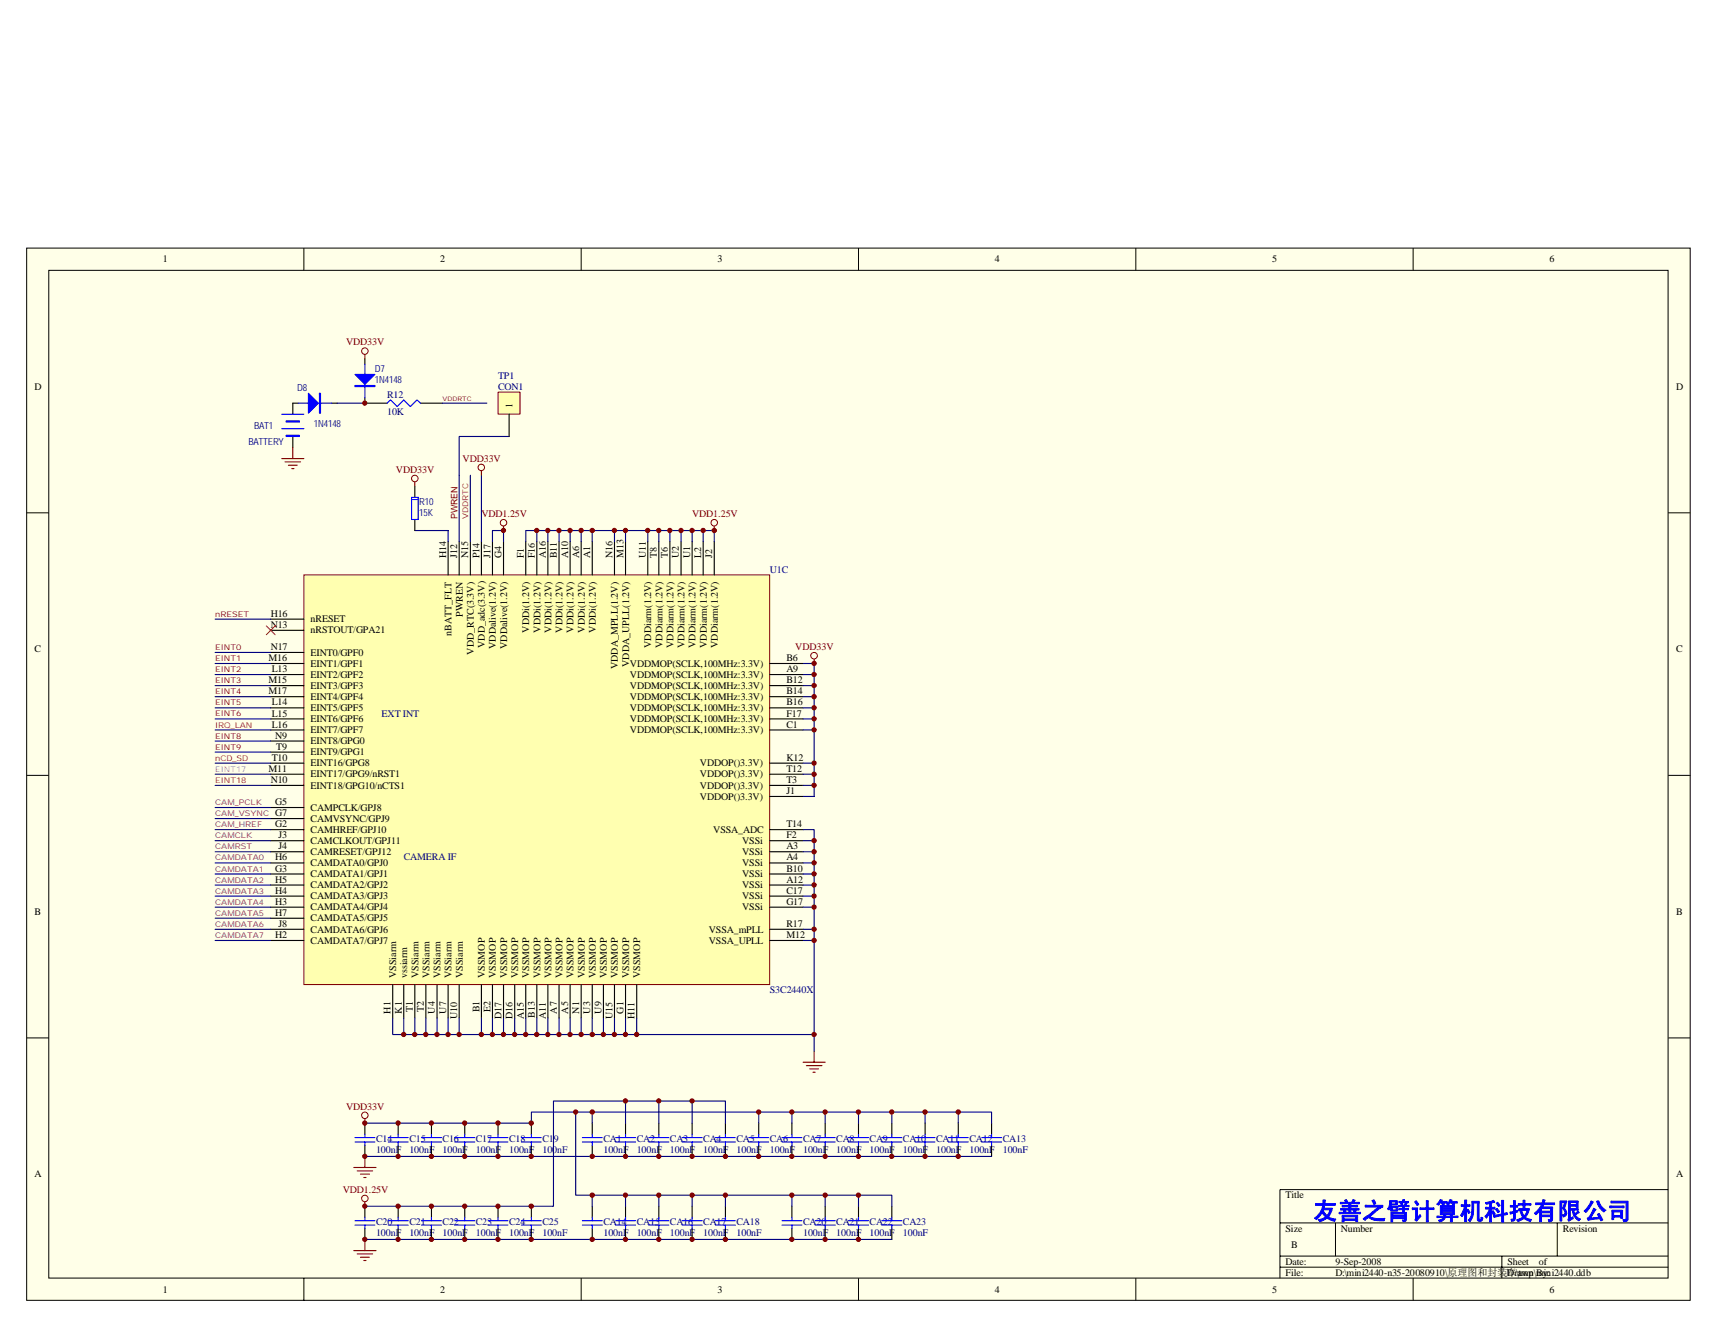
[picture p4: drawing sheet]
<svg xmlns="http://www.w3.org/2000/svg" width="279mm" height="216mm" viewBox="0 0 279 216" stroke-linecap="round" stroke-linejoin="round" font-family="sans-serif">
<path d="M4.3 40.4h270.7v171.2h-270.7z" fill="#ffffe8"/>
<g fill="none" stroke="#000" stroke-width=".16">
<path d="M4.3 40.4h270.7v171.2h-270.7zM7.9 44h263.5v163.9h-263.5zM49.4 40.4v3.6M94.6 40.4v3.6M139.7 40.4v3.6M184.8 40.4v3.6M230 40.4v3.6M4.3 83.4h3.6M271.5 83.4h3.6M4.3 126.2h3.6M271.5 126.2h3.6M4.3 168.9h3.6"/>
<path d="M271.5 168.9h3.6M208.3 199h63.2M217.3 199v5.4M253.4 199v5.4M271.5 193.5h-63.2v14.5M49.4 208v3.6M94.6 208v3.6M139.7 208v3.6M184.8 208v3.6M208.3 204.4h63.2M208.3 206.2h63.2M230 208v3.6"/>
<path d="M244.4 204.4v3.6"/>
</g>
<path d="M49.5 93.6h75.7v66.6h-75.7z" fill="#ffffb0"/>
<g fill="none" stroke="#800000" stroke-width=".16">
<path d="M49.4 93.5h75.8v66.7h-75.8z"/>
<circle cx="59.4" cy="57.1" r=".53"/>
<circle cx="67.5" cy="77.8" r=".53"/>
<circle cx="78.3" cy="76" r=".53"/>
<circle cx="81.9" cy="85" r=".53"/>
<circle cx="116.2" cy="85" r=".53"/>
<circle cx="132.5" cy="106.7" r=".54"/>
<circle cx="59.4" cy="195" r=".53"/>
<circle cx="59.4" cy="181.5" r=".53"/>
</g>
<g fill="none" stroke="#000" stroke-width=".18">
<path d="M59.4 58.4v.9M47.6 71v1.8M48.6 65.6h-1v1.8M54 65.6h.9M59.4 64.7v.9h3.6M67.5 79.1v1.8M68.4 65.6h3.6M67.5 84.5v1.8M72.9 88.1v5.4M74.7 88.1v5.4M76.5 88.1v5.4M78.3 88.1v5.4"/>
<path d="M80.1 88.1v5.4M81.9 88.1v5.4M85.6 88.1v5.4M87.4 88.1v5.4M89.2 88.1v5.4M91 88.1v5.4M92.8 88.1v5.4M94.6 88.1v5.4M96.4 88.1v5.4M100 88.1v5.4M101.8 88.1v5.4M105.4 88.1v5.4"/>
<path d="M107.2 88.1v5.4M109 88.1v5.4M110.8 88.1v5.4M112.6 88.1v5.4M114.4 88.1v5.4M116.2 88.1v5.4M44 100.7h5.4M44 102.6h5.4M44 106.2h5.4M44 107.9h5.4M44 109.7h5.4M44 111.5h5.4"/>
<path d="M44 113.3h5.4M44 115.2h5.4M44 117h5.4M44 118.8h5.4M125.3 107.9h5.4M125.3 109.7h5.4M125.3 111.5h5.4M125.3 113.3h5.4M125.3 115.2h5.4M125.3 117h5.4M125.3 118.8h5.4M44 120.6h5.4"/>
<path d="M44 122.4h5.4M44 124.2h5.4M44 126h5.4M44 127.8h5.4M44 131.4h5.4M44 133.2h5.4M44 135h5.4M44 136.8h5.4M44 138.6h5.4M125.3 124.2h5.4M125.3 126h5.4M125.3 127.8h5.4"/>
<path d="M125.3 135h5.4M125.3 136.8h5.4M125.3 138.6h5.4M125.3 129.6h5.4M44 140.4h5.4M44 142.2h5.4M44 144h5.4M44 145.8h5.4M44 147.6h5.4M44 149.4h5.4M44 151.2h5.4M44 153h5.4"/>
<path d="M125.3 140.4h5.4M125.3 142.2h5.4M125.3 144h5.4M125.3 145.8h5.4M125.3 147.6h5.4M125.3 151.2h5.4M125.3 153h5.4M63.9 160.2v5.4M65.7 160.2v5.4M67.5 160.2v5.4M69.3 160.2v5.4M71.1 160.2v5.4"/>
<path d="M72.9 160.2v5.4M74.7 160.2v5.4M78.3 160.2v5.4M80.1 160.2v5.4M81.9 160.2v5.4M83.8 160.2v5.4M85.6 160.2v5.4M87.4 160.2v5.4M89.2 160.2v5.4M91 160.2v5.4M92.8 160.2v5.4M94.6 160.2v5.4"/>
<path d="M96.4 160.2v5.4M98.2 160.2v5.4M100 160.2v5.4M101.8 160.2v5.4M103.6 160.2v5.4M59.4 182.7v1.9M59.4 186.4v1.8M59.4 196.3v1.8M59.4 199.9v1.8M64.8 182.7v1.9M64.8 186.4v1.8M64.8 196.3v1.8"/>
<path d="M64.8 199.9v1.8M70.2 182.7v1.9M70.2 186.4v1.8M70.2 196.3v1.8M70.2 199.9v1.8M75.6 182.7v1.9M75.6 186.4v1.8M75.6 196.3v1.8M75.6 199.9v1.8M81 182.7v1.9M81 186.4v1.8M81 196.3v1.8"/>
<path d="M81 199.9v1.8M86.5 182.7v1.9M86.5 186.4v1.8M86.5 196.3v1.8M86.5 199.9v1.8"/>
</g>
<g fill="none" stroke="#000080" stroke-width=".18">
<path d="M54.9 65.6h4.5M72 65.6h7.2M76.5 77.3v10.8M78.3 77.3v10.8M82.8 71h-8.1v17.1M67.5 86.3h5.4v1.8M80.1 88.1v-1.8h1.8v1.8M85.6 88.1v-1.8h30.6v1.8M87.4 86.3v1.8M89.2 86.3v1.8M91 86.3v1.8M92.8 86.3v1.8"/>
<path d="M94.6 86.3v1.8M96.4 86.3v1.8M100 86.3v1.8M101.8 86.3v1.8M105.4 86.3v1.8M107.2 86.3v1.8M109 86.3v1.8M110.8 86.3v1.8M112.6 86.3v1.8M114.4 86.3v1.8M35 118.8h9M35 113.3h9"/>
<path d="M35 111.5h9M35 109.7h9M35 107.9h9M35 106.2h9M35 100.7h9M35 115.2h9M35 117h9M130.7 118.8h1.8M130.7 113.3h1.8M130.7 111.5h1.8M130.7 109.7h1.8M130.7 107.9h1.8v21.7h-1.8"/>
<path d="M130.7 115.2h1.8M130.7 117h1.8M35 138.6h9M35 136.8h9M35 135h9M35 133.2h9M35 131.4h9M35 127.8h9M35 122.4h9M35 120.6h9M35 124.2h9M35 126h9"/>
<path d="M130.7 135h1.8v1.8M130.7 138.6h1.8M130.7 136.8h1.8M130.7 127.8h1.8M130.7 124.2h1.8M130.7 126h1.8M132.5 136.8v34.2M35 142.2h9M35 140.4h9M35 144h9M35 145.8h9M35 147.6h9"/>
<path d="M35 149.4h9M35 151.2h9M35 153h9M130.7 142.2h1.8M130.7 140.4h1.8M130.7 144h1.8M130.7 145.8h1.8M130.7 147.6h1.8M130.7 151.2h1.8M130.7 153h1.8M63.9 165.6v2.7h68.6M65.7 165.6v2.7"/>
<path d="M67.5 165.6v2.7M69.3 165.6v2.7M71.1 165.6v2.7M72.9 165.6v2.7M74.7 165.6v2.7M78.3 165.6v2.7M80.1 165.6v2.7M81.9 165.6v2.7M83.8 165.6v2.7M85.6 165.6v2.7M87.4 165.6v2.7M89.2 165.6v2.7"/>
<path d="M91 165.6v2.7M92.8 165.6v2.7M94.6 165.6v2.7M96.4 165.6v2.7M98.2 165.6v2.7M100 165.6v2.7M101.8 165.6v2.7M103.6 165.6v2.7M59.4 182.7h27.1M59.4 188.2h27.1M59.4 196.3h27.1M59.4 201.7h27.1"/>
</g>
<g fill="none" stroke="#800000" stroke-width=".18">
<path d="M59.4 57.7v.7M45.8 74.6h3.6M46.4 75.1h2.5M46.9 75.7h1.5M47.5 76.2h.3M47.6 72.8v1.8M67.5 78.4v.7M78.3 76.6v.7M81.9 85.6v.7M116.2 85.6v.7M132.5 107.2v.7M130.7 172.8h3.6"/>
<path d="M131.2 173.4h2.6M131.8 173.9h1.4M132.3 174.5h.4M132.5 171v1.8M57.6 189.9h3.6M58.1 190.5h2.5M58.7 191h1.4M59.2 191.6h.4M59.4 182v.7M59.4 188.2v1.7M59.4 195.5v.8M57.6 203.5h3.6"/>
<path d="M58.1 204h2.5M58.7 204.6h1.4M59.2 205.1h.4M59.4 201.7v1.8"/>
</g>
<g fill="#800000" stroke="#800000" stroke-width=".16">
<circle cx="114.4" cy="86.3" r=".35"/>
<circle cx="112.6" cy="86.3" r=".35"/>
<circle cx="110.8" cy="86.3" r=".35"/>
<circle cx="109" cy="86.3" r=".35"/>
<circle cx="107.2" cy="86.3" r=".35"/>
<circle cx="105.4" cy="86.3" r=".35"/>
<circle cx="96.4" cy="86.3" r=".36"/>
<circle cx="94.6" cy="86.3" r=".35"/>
<circle cx="92.8" cy="86.3" r=".35"/>
<circle cx="91" cy="86.3" r=".35"/>
<circle cx="89.1" cy="86.3" r=".35"/>
<circle cx="87.3" cy="86.3" r=".35"/>
<circle cx="132.5" cy="117" r=".35"/>
<circle cx="132.5" cy="115.2" r=".35"/>
<circle cx="132.5" cy="113.3" r=".36"/>
<circle cx="132.5" cy="111.5" r=".35"/>
<circle cx="132.5" cy="109.7" r=".35"/>
<circle cx="132.5" cy="107.9" r=".35"/>
<circle cx="132.5" cy="127.8" r=".35"/>
<circle cx="132.5" cy="126" r=".36"/>
<circle cx="65.7" cy="168.3" r=".35"/>
<circle cx="67.5" cy="168.3" r=".35"/>
<circle cx="69.3" cy="168.3" r=".35"/>
<circle cx="71.1" cy="168.3" r=".35"/>
<circle cx="72.9" cy="168.3" r=".35"/>
<circle cx="74.7" cy="168.3" r=".35"/>
<circle cx="78.3" cy="168.3" r=".35"/>
<circle cx="80.1" cy="168.3" r=".35"/>
<circle cx="81.9" cy="168.3" r=".35"/>
<circle cx="83.7" cy="168.3" r=".35"/>
<circle cx="85.5" cy="168.3" r=".35"/>
<circle cx="87.3" cy="168.3" r=".35"/>
<circle cx="89.1" cy="168.3" r=".35"/>
<circle cx="91" cy="168.3" r=".35"/>
<circle cx="92.8" cy="168.3" r=".35"/>
<circle cx="94.6" cy="168.3" r=".35"/>
<circle cx="96.4" cy="168.3" r=".36"/>
<circle cx="98.2" cy="168.3" r=".35"/>
<circle cx="100" cy="168.3" r=".35"/>
<circle cx="101.8" cy="168.3" r=".35"/>
<circle cx="103.6" cy="168.3" r=".35"/>
<circle cx="132.5" cy="153" r=".35"/>
<circle cx="132.5" cy="151.2" r=".35"/>
<circle cx="132.5" cy="145.8" r=".35"/>
<circle cx="132.5" cy="144" r=".35"/>
<circle cx="132.5" cy="142.2" r=".35"/>
<circle cx="132.5" cy="140.4" r=".35"/>
<circle cx="132.5" cy="138.6" r=".36"/>
<circle cx="132.5" cy="147.6" r=".35"/>
<circle cx="132.5" cy="168.3" r=".35"/>
<circle cx="132.5" cy="124.2" r=".35"/>
<circle cx="132.5" cy="118.8" r=".35"/>
<circle cx="132.5" cy="136.8" r=".35"/>
<circle cx="100" cy="86.3" r=".35"/>
<circle cx="101.8" cy="86.3" r=".35"/>
<circle cx="116.2" cy="86.3" r=".36"/>
<circle cx="81.9" cy="86.3" r=".35"/>
<circle cx="64.8" cy="182.7" r=".35"/>
<circle cx="70.2" cy="182.7" r=".35"/>
<circle cx="75.6" cy="182.7" r=".35"/>
<circle cx="64.8" cy="188.1" r=".35"/>
<circle cx="70.2" cy="188.1" r=".35"/>
<circle cx="75.6" cy="188.1" r=".35"/>
<circle cx="59.4" cy="188.1" r=".35"/>
<circle cx="59.4" cy="182.7" r=".35"/>
<circle cx="59.4" cy="196.2" r=".35"/>
<circle cx="59.4" cy="201.6" r=".35"/>
<circle cx="64.8" cy="196.2" r=".35"/>
<circle cx="64.8" cy="201.6" r=".35"/>
<circle cx="70.2" cy="196.2" r=".35"/>
<circle cx="70.2" cy="201.6" r=".35"/>
<circle cx="75.6" cy="196.2" r=".35"/>
<circle cx="75.6" cy="201.6" r=".35"/>
<circle cx="81" cy="196.2" r=".35"/>
<circle cx="81" cy="201.6" r=".35"/>
<circle cx="59.4" cy="65.6" r=".35"/>
<circle cx="81" cy="182.7" r=".35"/>
<circle cx="81" cy="188.1" r=".35"/>
</g>
<g fill="none" stroke="#00f" stroke-width=".18">
<path d="M59.4 59.3v5.4M45.8 69.7h3.6M45.8 67.4h3.6M48.6 65.6h5.4M63 65.6l.5-.5 1.1 1 1.1-1 1.1 1 1.1-1 .5 .5M67 80.9h1.1v3.6h-1.1zM57.8 185.8h3.2M57.8 185.1h3.2M57.8 199.3h3.2M57.8 198.6h3.2M59.4 184.6v.5M59.4 185.8v.6"/>
<path d="M59.4 198.1v.5M59.4 199.3v.6M63.2 185.8h3.2M63.2 185.1h3.2M63.2 199.3h3.2M63.2 198.6h3.2M64.8 184.6v.5M64.8 185.8v.6M64.8 198.1v.5M64.8 199.3v.6M68.6 185.8h3.2M68.6 185.1h3.2"/>
<path d="M68.6 199.3h3.2M68.6 198.6h3.2M70.2 184.6v.5M70.2 185.8v.6M70.2 198.1v.5M70.2 199.3v.6M74 185.8h3.3M74 185.1h3.3M74 199.3h3.3M74 198.6h3.3M75.6 184.6v.5M75.6 185.8v.6"/>
<path d="M75.6 198.1v.5M75.6 199.3v.6M79.4 185.8h3.3M79.4 185.1h3.3M79.4 199.3h3.3M79.4 198.6h3.3M81 184.6v.5M81 185.8v.6M81 198.1v.5M81 199.3v.6M84.8 185.8h3.3M84.8 185.1h3.3"/>
<path d="M84.8 199.3h3.3M84.8 198.6h3.3M86.5 184.6v.5M86.5 185.8v.6M86.5 198.1v.5M86.5 199.3v.6"/>
</g>
<path d="M68.1 81.3h-1.1" fill="none" stroke="#00f" stroke-width=".16" stroke-dasharray="1 1 1 1 1 1 1 1"/>
<g fill="#00f" stroke="#00f" stroke-width=".18">
<path d="M50.2 64l1.6 1.6-1.6 1.6z"/>
<path d="M57.8 60.9h3.2l-1.6 1.6z"/>
<path d="M52 64h.2v3.2h-.2z" fill-rule="evenodd"/>
<path d="M46.6 68.5h2.1v.2h-2.1z" fill-rule="evenodd"/>
<path d="M46.6 70.8h2.1v.2h-2.1z" fill-rule="evenodd"/>
<path d="M57.8 62.7h3.2v.2h-3.2z" fill-rule="evenodd"/>
</g>
<path d="M81.1 63.8h3.5v3.6h-3.5z" fill="#ffffb0"/>
<path d="M81 63.8h3.6v3.6h-3.6z" fill="none" stroke="#800000" stroke-width=".16"/>
<g fill="none" stroke="#000" stroke-width=".18">
<path d="M82.8 67.4v3.6M96.4 182.7v1.9M96.4 186.4v1.8M96.4 196.3v1.8M96.4 199.9v1.8M101.8 182.7v1.9M101.8 186.4v1.8M101.8 196.3v1.8M101.8 199.9v1.8M107.2 182.7v1.9M107.2 186.4v1.8M107.2 196.3v1.8"/>
<path d="M107.2 199.9v1.8M112.6 182.7v1.9M112.6 186.4v1.8M112.6 196.3v1.8M112.6 199.9v1.8M118 182.7v1.9M118 186.4v1.8M118 196.3v1.8M118 199.9v1.8M123.5 182.7v1.9M123.5 186.4v1.8M128.9 182.7v1.9"/>
<path d="M128.9 186.4v1.8M128.9 196.3v1.8M128.9 199.9v1.8M134.3 182.7v1.9M134.3 186.4v1.8M134.3 196.3v1.8M134.3 199.9v1.8M139.7 182.7v1.9M139.7 186.4v1.8M139.7 196.3v1.8M139.7 199.9v1.8M145.1 182.7v1.9"/>
<path d="M145.1 186.4v1.8M145.1 196.3v1.8M145.1 199.9v1.8M150.5 182.7v1.9M150.5 186.4v1.8M155.9 182.7v1.9M155.9 186.4v1.8M161.4 182.7v1.9M161.4 186.4v1.8"/>
</g>
<path d="M43.3 101.8l1.5 1.5M44.8 101.8l-1.5 1.5" fill="none" stroke="#f00" stroke-width=".16"/>
<g fill="none" stroke="#00f" stroke-width=".18">
<path d="M94.8 185.8h3.2M94.8 185.1h3.2M94.8 199.3h3.2M94.8 198.6h3.2M96.4 184.6v.5M96.4 185.8v.6M96.4 198.1v.5M96.4 199.3v.6M100.2 185.8h3.2M100.2 185.1h3.2M100.2 199.3h3.2M100.2 198.6h3.2"/>
<path d="M101.8 184.6v.5M101.8 185.8v.6M101.8 198.1v.5M101.8 199.3v.6M105.6 185.8h3.2M105.6 185.1h3.2M105.6 199.3h3.2M105.6 198.6h3.2M107.2 184.6v.5M107.2 185.8v.6M107.2 198.1v.5M107.2 199.3v.6"/>
<path d="M111 185.8h3.3M111 185.1h3.3M111 199.3h3.3M111 198.6h3.3M112.6 184.6v.5M112.6 185.8v.6M112.6 198.1v.5M112.6 199.3v.6M116.4 185.8h3.3M116.4 185.1h3.3M116.4 199.3h3.3M116.4 198.6h3.3"/>
<path d="M118 184.6v.5M118 185.8v.6M118 198.1v.5M118 199.3v.6M121.8 185.8h3.3M121.8 185.1h3.3M123.5 184.6v.5M123.5 185.8v.6M127.3 185.8h3.2M127.3 185.1h3.2M127.3 199.3h3.2M127.3 198.6h3.2"/>
<path d="M128.9 184.6v.5M128.9 185.8v.6M128.9 198.1v.5M128.9 199.3v.6M132.7 185.8h3.2M132.7 185.1h3.2M132.7 199.3h3.2M132.7 198.6h3.2M134.3 184.6v.5M134.3 185.8v.6M134.3 198.1v.5M134.3 199.3v.6"/>
<path d="M138.1 185.8h3.2M138.1 185.1h3.2M138.1 199.3h3.2M138.1 198.6h3.2M139.7 184.6v.5M139.7 185.8v.6M139.7 198.1v.5M139.7 199.3v.6M143.5 185.8h3.2M143.5 185.1h3.2M143.5 199.3h3.2M143.5 198.6h3.2"/>
<path d="M145.1 184.6v.5M145.1 185.8v.6M145.1 198.1v.5M145.1 199.3v.6M148.9 185.8h3.2M148.9 185.1h3.2M150.5 184.6v.5M150.5 185.8v.6M154.3 185.8h3.3M154.3 185.1h3.3M155.9 184.6v.5M155.9 185.8v.6"/>
<path d="M159.7 185.8h3.3M159.7 185.1h3.3M161.4 184.6v.5M161.4 185.8v.6"/>
</g>
<g fill="none" stroke="#000080" stroke-width=".18">
<path d="M101.8 179.1h-11.7v17.2h-3.6M101.8 179.1h5.4v3.6M101.8 179.1v3.6M107.2 179.1h5.4v3.6M112.6 179.1h5.4v3.6M86.5 182.7v-1.8h37v1.8M86.5 188.2h74.9M93.7 180.9v13.6h2.7M96.4 194.5h5.4v1.8M96.4 180.9v1.8M96.4 194.5v1.8M101.8 194.5h5.4v1.8"/>
<path d="M107.2 194.5h5.4v1.8M112.6 194.5h5.4v1.8M118 194.5h10.9v1.8M123.5 180.9h5.4v1.8M128.9 180.9h5.4v1.8M128.9 194.5h5.4v1.8M134.3 180.9h5.4v1.8M134.3 194.5h5.4v1.8M139.7 180.9h5.4v1.8M139.7 194.5h5.4v1.8M145.1 180.9h5.4v1.8M150.5 180.9h5.4v1.8"/>
<path d="M155.9 180.9h5.5v1.8M86.5 201.7h58.6"/>
</g>
<g fill="#800000" stroke="#800000" stroke-width=".16">
<circle cx="86.4" cy="188.1" r=".36"/>
<circle cx="96.4" cy="188.1" r=".36"/>
<circle cx="101.8" cy="188.1" r=".35"/>
<circle cx="107.2" cy="188.1" r=".35"/>
<circle cx="112.6" cy="188.1" r=".35"/>
<circle cx="118" cy="188.1" r=".35"/>
<circle cx="123.5" cy="188.1" r=".35"/>
<circle cx="128.9" cy="188.1" r=".35"/>
<circle cx="134.3" cy="188.1" r=".35"/>
<circle cx="139.7" cy="188.1" r=".35"/>
<circle cx="145.1" cy="188.1" r=".35"/>
<circle cx="150.5" cy="188.1" r=".35"/>
<circle cx="155.9" cy="188.1" r=".36"/>
<circle cx="86.4" cy="201.6" r=".36"/>
<circle cx="96.4" cy="201.6" r=".36"/>
<circle cx="101.8" cy="201.6" r=".35"/>
<circle cx="107.2" cy="201.6" r=".35"/>
<circle cx="112.6" cy="201.6" r=".35"/>
<circle cx="118" cy="201.6" r=".35"/>
<circle cx="128.9" cy="201.6" r=".35"/>
<circle cx="134.3" cy="201.6" r=".35"/>
<circle cx="139.7" cy="201.6" r=".35"/>
<circle cx="86.4" cy="196.2" r=".36"/>
<circle cx="101.8" cy="179.1" r=".35"/>
<circle cx="107.2" cy="179.1" r=".35"/>
<circle cx="112.6" cy="179.1" r=".35"/>
<circle cx="86.4" cy="182.7" r=".36"/>
<circle cx="123.5" cy="180.9" r=".35"/>
<circle cx="128.9" cy="180.9" r=".35"/>
<circle cx="134.3" cy="180.9" r=".35"/>
<circle cx="139.7" cy="180.9" r=".35"/>
<circle cx="145.1" cy="180.9" r=".35"/>
<circle cx="150.5" cy="180.9" r=".35"/>
<circle cx="155.9" cy="180.9" r=".36"/>
<circle cx="93.7" cy="180.9" r=".35"/>
<circle cx="96.4" cy="194.4" r=".36"/>
<circle cx="101.8" cy="194.4" r=".35"/>
<circle cx="107.2" cy="194.4" r=".35"/>
<circle cx="112.6" cy="194.4" r=".35"/>
<circle cx="134.3" cy="194.4" r=".35"/>
<circle cx="139.7" cy="194.4" r=".35"/>
<circle cx="96.4" cy="180.9" r=".36"/>
<circle cx="128.9" cy="194.4" r=".35"/>
<circle cx="118" cy="194.4" r=".35"/>
</g>
<text font-size="4" fill="#00f" x="213.7" y="198.4">友善之臂计算机科技有限公司</text>
<g font-size="1.6">
<text x="26.5" y="42.7">1</text>
<text x="71.6" y="42.7">2</text>
<text x="116.8" y="42.7">3</text>
<text x="161.9" y="42.7">4</text>
<text x="207" y="42.7">5</text>
<text x="252.1" y="42.7">6</text>
<text x="5.6" y="63.4">D</text>
<text x="272.7" y="63.4">D</text>
<text x="83.4" y="66.3" transform="rotate(-90 83.4 66.3)">1</text>
<text x="72.6" y="90.8" transform="rotate(-90 72.6 90.8)">H14</text>
<text x="74.4" y="90.8" transform="rotate(-90 74.4 90.8)">J12</text>
<text x="76.2" y="90.8" transform="rotate(-90 76.2 90.8)">N15</text>
<text x="78" y="90.8" transform="rotate(-90 78 90.8)">P14</text>
<text x="79.8" y="90.8" transform="rotate(-90 79.8 90.8)">J17</text>
<text x="81.6" y="90.8" transform="rotate(-90 81.6 90.8)">G4</text>
<text x="85.2" y="90.8" transform="rotate(-90 85.2 90.8)">F1</text>
<text x="87" y="90.8" transform="rotate(-90 87 90.8)">F16</text>
<text x="88.8" y="90.8" transform="rotate(-90 88.8 90.8)">A16</text>
<text x="90.6" y="90.8" transform="rotate(-90 90.6 90.8)">B11</text>
<text x="92.5" y="90.8" transform="rotate(-90 92.5 90.8)">A10</text>
<text x="94.3" y="90.8" transform="rotate(-90 94.3 90.8)">A6</text>
<text x="96.1" y="90.8" transform="rotate(-90 96.1 90.8)">A1</text>
<text x="99.7" y="90.8" transform="rotate(-90 99.7 90.8)">N16</text>
<text x="101.5" y="90.8" transform="rotate(-90 101.5 90.8)">M13</text>
<text x="105.1" y="90.8" transform="rotate(-90 105.1 90.8)">U11</text>
<text x="106.9" y="90.8" transform="rotate(-90 106.9 90.8)">T8</text>
<text x="108.7" y="90.8" transform="rotate(-90 108.7 90.8)">T6</text>
<text x="110.5" y="90.8" transform="rotate(-90 110.5 90.8)">U2</text>
<text x="112.3" y="90.8" transform="rotate(-90 112.3 90.8)">U1</text>
<text x="114.1" y="90.8" transform="rotate(-90 114.1 90.8)">L2</text>
<text x="115.9" y="90.8" transform="rotate(-90 115.9 90.8)">J2</text>
<text x="44" y="100.4">H16</text>
<text x="50.5" y="101.3">nRESET</text>
<text x="75.3" y="100.4" transform="rotate(-90 75.3 100.4)">PWREN</text>
<text x="5.6" y="106.1">C</text>
<text x="43.7" y="107.6">M16</text>
<text x="44" y="102.2">N13</text>
<text x="44" y="105.8">N17</text>
<text x="50.5" y="103.1">nRSTOUT/GPA21</text>
<text x="50.5" y="106.7">EINT0/GPF0</text>
<text x="73.5" y="103.4" transform="rotate(-90 73.5 103.4)">nBATT_FLT</text>
<text x="77.1" y="106.5" transform="rotate(-90 77.1 106.5)">VDD_RTC(3.3V)</text>
<text x="78.9" y="105.4" transform="rotate(-90 78.9 105.4)">VDD_adc(3.3V)</text>
<text x="80.7" y="105.6" transform="rotate(-90 80.7 105.6)">VDDalive(1.2V)</text>
<text x="82.5" y="105.6" transform="rotate(-90 82.5 105.6)">VDDalive(1.2V)</text>
<text x="86.1" y="102.9" transform="rotate(-90 86.1 102.9)">VDDi(1.2V)</text>
<text x="87.9" y="102.9" transform="rotate(-90 87.9 102.9)">VDDi(1.2V)</text>
<text x="89.7" y="102.9" transform="rotate(-90 89.7 102.9)">VDDi(1.2V)</text>
<text x="91.5" y="102.9" transform="rotate(-90 91.5 102.9)">VDDi(1.2V)</text>
<text x="93.3" y="102.9" transform="rotate(-90 93.3 102.9)">VDDi(1.2V)</text>
<text x="95.2" y="102.9" transform="rotate(-90 95.2 102.9)">VDDi(1.2V)</text>
<text x="97" y="102.9" transform="rotate(-90 97 102.9)">VDDi(1.2V)</text>
<text x="106" y="105.4" transform="rotate(-90 106 105.4)">VDDiarm(1.2V)</text>
<text x="107.8" y="105.4" transform="rotate(-90 107.8 105.4)">VDDiarm(1.2V)</text>
<text x="109.6" y="105.4" transform="rotate(-90 109.6 105.4)">VDDiarm(1.2V)</text>
<text x="111.4" y="105.4" transform="rotate(-90 111.4 105.4)">VDDiarm(1.2V)</text>
<text x="113.2" y="105.4" transform="rotate(-90 113.2 105.4)">VDDiarm(1.2V)</text>
<text x="115" y="105.4" transform="rotate(-90 115 105.4)">VDDiarm(1.2V)</text>
<text x="116.8" y="105.4" transform="rotate(-90 116.8 105.4)">VDDiarm(1.2V)</text>
<text x="128" y="107.6">B6</text>
<text x="272.7" y="106.1">C</text>
<text x="43.7" y="111.2">M15</text>
<text x="43.7" y="113">M17</text>
<text x="44.2" y="109.4">L13</text>
<text x="50.5" y="108.5">EINT1/GPF1</text>
<text x="50.5" y="110.3">EINT2/GPF2</text>
<text x="50.5" y="112.1">EINT3/GPF3</text>
<text x="50.5" y="113.9">EINT4/GPF4</text>
<text x="100.6" y="108.9" transform="rotate(-90 100.6 108.9)">VDDA_MPLL(1.2V)</text>
<text x="102.4" y="108.5" transform="rotate(-90 102.4 108.5)">VDDA_UPLL(1.2V)</text>
<text x="102.5" y="113.9">VDDMOP(SCLK,100MHz:3.3V)</text>
<text x="102.5" y="112.1">VDDMOP(SCLK,100MHz:3.3V)</text>
<text x="102.5" y="110.3">VDDMOP(SCLK,100MHz:3.3V)</text>
<text x="102.5" y="108.5">VDDMOP(SCLK,100MHz:3.3V)</text>
<text x="128" y="113">B14</text>
<text x="128" y="111.2">B12</text>
<text x="128" y="109.4">A9</text>
<text x="44.2" y="114.8">L14</text>
<text x="44.2" y="116.6">L15</text>
<text x="44.2" y="118.4">L16</text>
<text x="50.5" y="115.7">EINT5/GPF5</text>
<text x="50.5" y="117.5">EINT6/GPF6</text>
<text x="50.5" y="119.3">EINT7/GPF7</text>
<text x="102.5" y="119.3">VDDMOP(SCLK,100MHz:3.3V)</text>
<text x="102.5" y="117.5">VDDMOP(SCLK,100MHz:3.3V)</text>
<text x="102.5" y="115.7">VDDMOP(SCLK,100MHz:3.3V)</text>
<text x="128" y="118.4">C1</text>
<text x="128" y="116.6">F17</text>
<text x="128" y="114.8">B16</text>
<text x="43.7" y="125.6">M11</text>
<text x="44.2" y="123.8">T10</text>
<text x="44.8" y="120.2">N9</text>
<text x="44.9" y="122">T9</text>
<text x="50.5" y="121.1">EINT8/GPG0</text>
<text x="50.5" y="122.9">EINT9/GPG1</text>
<text x="50.5" y="124.7">EINT16/GPG8</text>
<text x="113.9" y="124.7">VDDOP()3.3V)</text>
<text x="128" y="125.6">T12</text>
<text x="128" y="123.8">K12</text>
<text x="44" y="127.4">N10</text>
<text x="44.8" y="131">G5</text>
<text x="50.5" y="126.5">EINT17/GPG9/nRST1</text>
<text x="50.5" y="128.3">EINT18/GPG10/nCTS1</text>
<text x="50.5" y="131.9">CAMPCLK/GPJ8</text>
<text x="113.9" y="130.1">VDDOP()3.3V)</text>
<text x="113.9" y="128.3">VDDOP()3.3V)</text>
<text x="113.9" y="126.5">VDDOP()3.3V)</text>
<text x="128" y="129.2">J1</text>
<text x="128" y="127.4">T3</text>
<text x="44.8" y="132.8">G7</text>
<text x="44.8" y="134.6">G2</text>
<text x="45.3" y="136.4">J3</text>
<text x="50.5" y="133.7">CAMVSYNC/GPJ9</text>
<text x="50.5" y="135.5">CAMHREF/GPJ10</text>
<text x="50.5" y="137.3">CAMCLKOUT/GPJ11</text>
<text x="116.1" y="135.5">VSSA_ADC</text>
<text x="120.8" y="137.3">VSSi</text>
<text x="128" y="136.4">F2</text>
<text x="128" y="134.6">T14</text>
<text x="44.8" y="140">H6</text>
<text x="44.8" y="141.8">G3</text>
<text x="44.8" y="143.6">H5</text>
<text x="45.3" y="138.2">J4</text>
<text x="50.5" y="139.1">CAMRESET/GPJ12</text>
<text x="50.5" y="140.9">CAMDATA0/GPJ0</text>
<text x="50.5" y="142.7">CAMDATA1/GPJ1</text>
<text x="120.8" y="142.7">VSSi</text>
<text x="120.8" y="140.9">VSSi</text>
<text x="120.8" y="139.1">VSSi</text>
<text x="128" y="143.6">A12</text>
<text x="128" y="141.8">B10</text>
<text x="128" y="140">A4</text>
<text x="128" y="138.2">A3</text>
<text x="5.6" y="148.8">B</text>
<text x="44.8" y="145.4">H4</text>
<text x="44.8" y="147.2">H3</text>
<text x="44.8" y="149">H7</text>
<text x="50.5" y="144.5">CAMDATA2/GPJ2</text>
<text x="50.5" y="146.3">CAMDATA3/GPJ3</text>
<text x="50.5" y="148.1">CAMDATA4/GPJ4</text>
<text x="50.5" y="149.9">CAMDATA5/GPJ5</text>
<text x="120.8" y="148.1">VSSi</text>
<text x="120.8" y="146.3">VSSi</text>
<text x="120.8" y="144.5">VSSi</text>
<text x="128" y="147.2">G17</text>
<text x="128" y="145.4">C17</text>
<text x="272.7" y="148.8">B</text>
<text x="44.8" y="152.6">H2</text>
<text x="45.3" y="150.8">J8</text>
<text x="50.5" y="151.7">CAMDATA6/GPJ6</text>
<text x="50.5" y="153.5">CAMDATA7/GPJ7</text>
<text x="115.3" y="153.5">VSSA_UPLL</text>
<text x="115.3" y="151.7">VSSA_mPLL</text>
<text x="128" y="152.6">M12</text>
<text x="128" y="150.8">R17</text>
<text x="64.5" y="159.1" transform="rotate(-90 64.5 159.1)">VSSiarm</text>
<text x="66.3" y="159.1" transform="rotate(-90 66.3 159.1)">vssiarm</text>
<text x="68.1" y="159.1" transform="rotate(-90 68.1 159.1)">VSSiarm</text>
<text x="69.9" y="159.1" transform="rotate(-90 69.9 159.1)">VSSiarm</text>
<text x="71.7" y="159.1" transform="rotate(-90 71.7 159.1)">VSSiarm</text>
<text x="73.5" y="159.1" transform="rotate(-90 73.5 159.1)">VSSiarm</text>
<text x="75.3" y="159.1" transform="rotate(-90 75.3 159.1)">VSSiarm</text>
<text x="78.9" y="159.1" transform="rotate(-90 78.9 159.1)">VSSMOP</text>
<text x="80.7" y="159.1" transform="rotate(-90 80.7 159.1)">VSSMOP</text>
<text x="82.5" y="159.1" transform="rotate(-90 82.5 159.1)">VSSMOP</text>
<text x="84.3" y="159.1" transform="rotate(-90 84.3 159.1)">VSSMOP</text>
<text x="86.1" y="159.1" transform="rotate(-90 86.1 159.1)">VSSMOP</text>
<text x="87.9" y="159.1" transform="rotate(-90 87.9 159.1)">VSSMOP</text>
<text x="89.7" y="159.1" transform="rotate(-90 89.7 159.1)">VSSMOP</text>
<text x="91.5" y="159.1" transform="rotate(-90 91.5 159.1)">VSSMOP</text>
<text x="93.3" y="159.1" transform="rotate(-90 93.3 159.1)">VSSMOP</text>
<text x="95.2" y="159.1" transform="rotate(-90 95.2 159.1)">VSSMOP</text>
<text x="97" y="159.1" transform="rotate(-90 97 159.1)">VSSMOP</text>
<text x="98.8" y="159.1" transform="rotate(-90 98.8 159.1)">VSSMOP</text>
<text x="100.6" y="159.1" transform="rotate(-90 100.6 159.1)">VSSMOP</text>
<text x="102.4" y="159.1" transform="rotate(-90 102.4 159.1)">VSSMOP</text>
<text x="104.2" y="159.1" transform="rotate(-90 104.2 159.1)">VSSMOP</text>
<text x="63.6" y="164.9" transform="rotate(-90 63.6 164.9)">H1</text>
<text x="65.4" y="164.9" transform="rotate(-90 65.4 164.9)">K1</text>
<text x="67.2" y="164.7" transform="rotate(-90 67.2 164.7)">T1</text>
<text x="69" y="164.7" transform="rotate(-90 69 164.7)">T2</text>
<text x="70.8" y="164.9" transform="rotate(-90 70.8 164.9)">U4</text>
<text x="72.6" y="164.9" transform="rotate(-90 72.6 164.9)">U7</text>
<text x="74.4" y="165.8" transform="rotate(-90 74.4 165.8)">U10</text>
<text x="78" y="164.7" transform="rotate(-90 78 164.7)">B1</text>
<text x="79.8" y="164.7" transform="rotate(-90 79.8 164.7)">E2</text>
<text x="81.6" y="165.8" transform="rotate(-90 81.6 165.8)">D17</text>
<text x="83.4" y="165.8" transform="rotate(-90 83.4 165.8)">D16</text>
<text x="85.2" y="165.8" transform="rotate(-90 85.2 165.8)">A15</text>
<text x="87" y="165.6" transform="rotate(-90 87 165.6)">B13</text>
<text x="88.8" y="165.8" transform="rotate(-90 88.8 165.8)">A11</text>
<text x="90.6" y="164.9" transform="rotate(-90 90.6 164.9)">A7</text>
<text x="92.5" y="164.9" transform="rotate(-90 92.5 164.9)">A5</text>
<text x="94.3" y="164.9" transform="rotate(-90 94.3 164.9)">N1</text>
<text x="96.1" y="164.9" transform="rotate(-90 96.1 164.9)">U3</text>
<text x="97.9" y="164.9" transform="rotate(-90 97.9 164.9)">U9</text>
<text x="99.7" y="165.8" transform="rotate(-90 99.7 165.8)">U15</text>
<text x="101.5" y="164.9" transform="rotate(-90 101.5 164.9)">G1</text>
<text x="103.3" y="165.8" transform="rotate(-90 103.3 165.8)">H11</text>
<text x="5.6" y="191.6">A</text>
<text x="272.7" y="191.6">A</text>
<text x="209.2" y="195">Title</text>
<text x="209.2" y="200.4">Size</text>
<text x="210.1" y="203.1">B</text>
<text x="218.2" y="200.4">Number</text>
<text x="254.3" y="200.4">Revision</text>
<text x="209.2" y="205.8">Date:</text>
<text x="209.2" y="207.6">File:</text>
<text x="217.3" y="205.8">9-Sep-2008</text>
<text x="217.3" y="207.6">D:\mini2440-n35-20080910\原理图和封装库\tmp\mini2440.ddb</text>
<text x="245.3" y="207.6">Drawn By:</text>
<text x="245.3" y="205.8">Sheet</text>
<text x="250.4" y="205.8">of</text>
<text x="26.5" y="210.3">1</text>
<text x="71.6" y="210.3">2</text>
<text x="116.8" y="210.3">3</text>
<text x="161.9" y="210.3">4</text>
<text x="207" y="210.3">5</text>
<text x="252.1" y="210.3">6</text>
</g>
<g font-size="1.6" fill="#800000">
<text x="56.3" y="56.2">VDD33V</text>
<text x="64.4" y="76.9">VDD33V</text>
<text x="75.3" y="75.1">VDD33V</text>
<text x="78.3" y="84.1">VDD1.25V</text>
<text x="112.6" y="84.1">VDD1.25V</text>
<text x="129.4" y="105.8">VDD33V</text>
<text x="56.3" y="180.6">VDD33V</text>
<text x="55.8" y="194.1">VDD1.25V</text>
</g>
<g font-size="1.6" fill="#000080">
<text x="48.4" y="63.6">D8</text>
<text x="61" y="60.5">D7</text>
<text x="61" y="62.3">1N4148</text>
<text x="63" y="64.7">R12</text>
<text x="81" y="61.6">TP1</text>
<text x="81" y="63.4">CON1</text>
<text x="41.3" y="69.7">BAT1</text>
<text x="51.1" y="69.5">1N4148</text>
<text x="63" y="67.6">10K</text>
<text x="40.4" y="72.4">BATTERY</text>
<text x="68.2" y="82.1">R10</text>
<text x="68.2" y="84">15K</text>
<text x="125.3" y="93.2">U1C</text>
<text x="62.1" y="116.6">EXT INT</text>
<text x="65.7" y="140">CAMERA IF</text>
<text x="125.3" y="161.6">S3C2440X</text>
<text x="61.2" y="185.8">C14</text>
<text x="66.6" y="185.8">C15</text>
<text x="72" y="185.8">C16</text>
<text x="77.4" y="185.8">C17</text>
<text x="82.8" y="185.8">C18</text>
<text x="88.3" y="185.8">C19</text>
<text x="98.2" y="185.8">CA1</text>
<text x="103.6" y="185.8">CA2</text>
<text x="109" y="185.8">CA3</text>
<text x="114.4" y="185.8">CA4</text>
<text x="119.8" y="185.8">CA5</text>
<text x="125.3" y="185.8">CA6</text>
<text x="130.7" y="185.8">CA7</text>
<text x="136.1" y="185.8">CA8</text>
<text x="141.5" y="185.8">CA9</text>
<text x="146.9" y="185.8">CA10</text>
<text x="152.3" y="185.8">CA11</text>
<text x="157.8" y="185.8">CA12</text>
<text x="163.2" y="185.8">CA13</text>
<text x="61.2" y="187.6">100nF</text>
<text x="66.6" y="187.6">100nF</text>
<text x="72" y="187.6">100nF</text>
<text x="77.4" y="187.6">100nF</text>
<text x="82.8" y="187.6">100nF</text>
<text x="88.3" y="187.6">100nF</text>
<text x="98.2" y="187.6">100nF</text>
<text x="103.6" y="187.6">100nF</text>
<text x="109" y="187.6">100nF</text>
<text x="114.4" y="187.6">100nF</text>
<text x="119.8" y="187.6">100nF</text>
<text x="125.3" y="187.6">100nF</text>
<text x="130.7" y="187.6">100nF</text>
<text x="136.1" y="187.6">100nF</text>
<text x="141.5" y="187.6">100nF</text>
<text x="146.9" y="187.6">100nF</text>
<text x="152.3" y="187.6">100nF</text>
<text x="157.8" y="187.6">100nF</text>
<text x="163.2" y="187.6">100nF</text>
<text x="61.2" y="199.3">C20</text>
<text x="61.2" y="201.1">100nF</text>
<text x="66.6" y="199.3">C21</text>
<text x="66.6" y="201.1">100nF</text>
<text x="72" y="199.3">C22</text>
<text x="72" y="201.1">100nF</text>
<text x="77.4" y="199.3">C23</text>
<text x="77.4" y="201.1">100nF</text>
<text x="82.8" y="199.3">C24</text>
<text x="82.8" y="201.1">100nF</text>
<text x="88.3" y="199.3">C25</text>
<text x="88.3" y="201.1">100nF</text>
<text x="98.2" y="199.3">CA14</text>
<text x="98.2" y="201.1">100nF</text>
<text x="103.6" y="199.3">CA15</text>
<text x="103.6" y="201.1">100nF</text>
<text x="109" y="199.3">CA16</text>
<text x="109" y="201.1">100nF</text>
<text x="114.4" y="199.3">CA17</text>
<text x="114.4" y="201.1">100nF</text>
<text x="119.8" y="199.3">CA18</text>
<text x="119.8" y="201.1">100nF</text>
<text x="130.7" y="199.3">CA20</text>
<text x="130.7" y="201.1">100nF</text>
<text x="136.1" y="199.3">CA21</text>
<text x="136.1" y="201.1">100nF</text>
<text x="141.5" y="199.3">CA22</text>
<text x="141.5" y="201.1">100nF</text>
<text x="146.9" y="199.3">CA23</text>
<text x="146.9" y="201.1">100nF</text>
</g>
<text font-size="1.5" fill="#800000" x="74.4" y="84.5" transform="rotate(-90 74.4 84.5)">PWREN</text>
<g font-size="1.3" fill="#f00">
<text x="76.2" y="84.5" transform="rotate(-90 76.2 84.5)">VDDRTC</text>
<text x="35" y="118.4">IRQ_LAN</text>
<text x="35" y="123.8">nCD_SD</text>
<text x="35" y="127.4">EINT18</text>
</g>
<g font-size="1.3" fill="#800000">
<text x="35" y="100.3">nRESET</text>
<text x="35" y="105.7">EINT0</text>
<text x="35" y="107.5">EINT1</text>
<text x="35" y="109.3">EINT2</text>
<text x="35" y="111.1">EINT3</text>
<text x="35" y="112.9">EINT4</text>
<text x="35" y="114.7">EINT5</text>
<text x="35" y="116.6">EINT6</text>
<text x="35" y="122">EINT9</text>
<text x="35" y="120.2">EINT8</text>
</g>
<text font-size="1.3" fill="#f0f" x="35" y="125.6">EINT17</text>
<g font-size="1.3" fill="#800080">
<text x="35" y="131">CAM_PCLK</text>
<text x="35" y="132.8">CAM_VSYNC</text>
<text x="35" y="134.6">CAM_HREF</text>
<text x="35" y="136.4">CAMCLK</text>
<text x="35" y="138.2">CAMRST</text>
<text x="35" y="140">CAMDATA0</text>
<text x="35" y="141.8">CAMDATA1</text>
<text x="35" y="143.6">CAMDATA2</text>
<text x="35" y="145.4">CAMDATA3</text>
<text x="35" y="147.2">CAMDATA4</text>
<text x="35" y="149">CAMDATA5</text>
<text x="35" y="150.8">CAMDATA6</text>
<text x="35" y="152.6">CAMDATA7</text>
</g>
<text font-size="1" fill="#800000" x="72" y="65.3">VDDRTC</text>
</svg>
